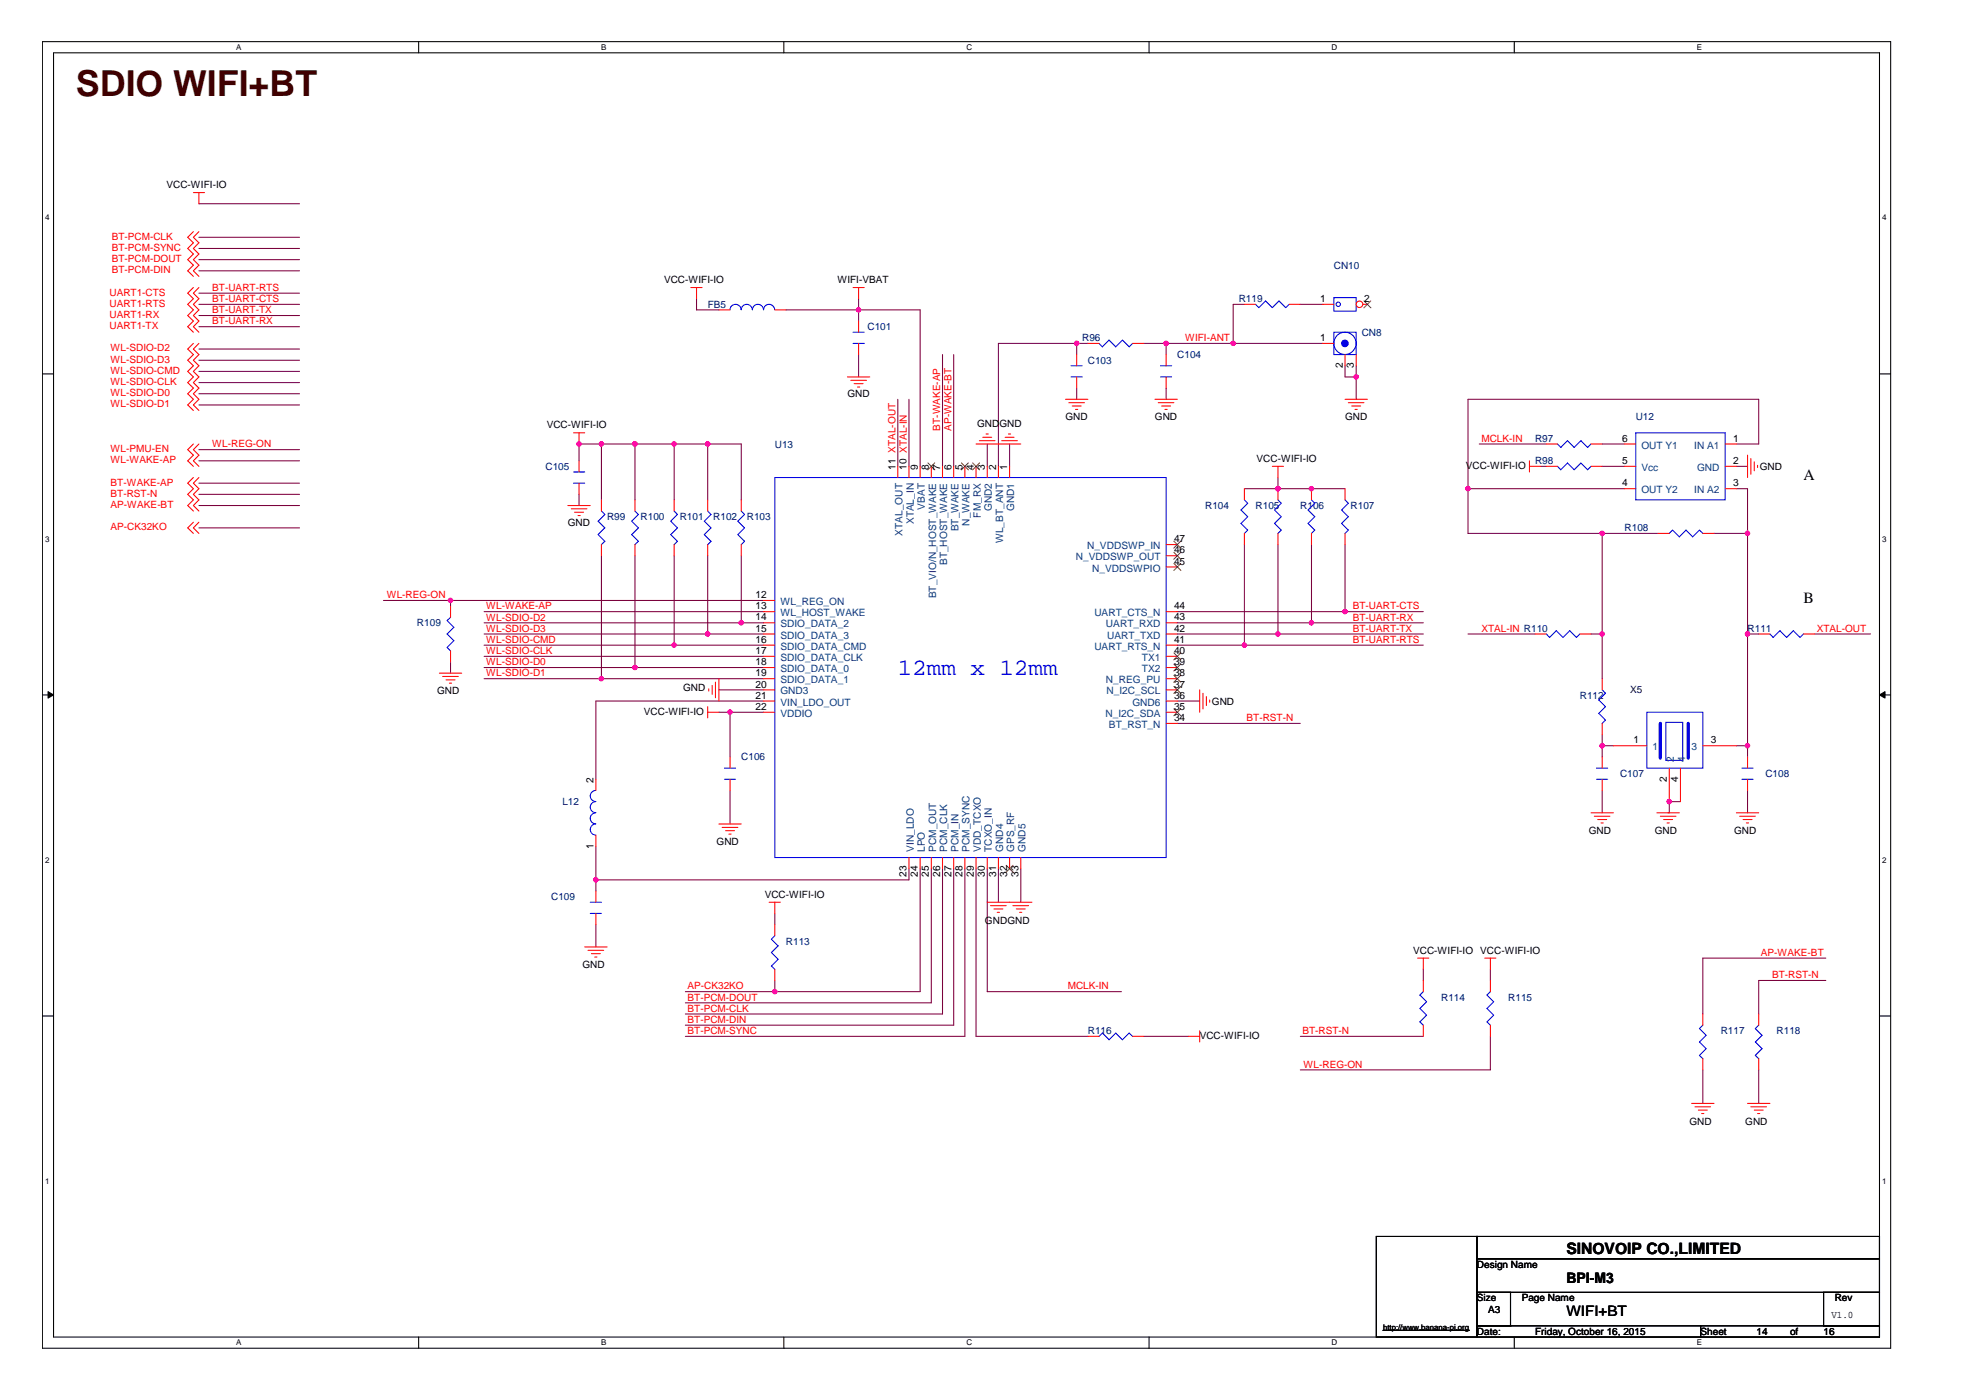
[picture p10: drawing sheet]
<svg xmlns="http://www.w3.org/2000/svg" width="297mm" height="210mm" viewBox="0 0 297 210" stroke-linecap="round" stroke-linejoin="round" font-family="sans-serif">
<path d="M6.3 6.2h277.1v195.9h-277.1zM8 7.9h273.7v192.6h-273.7z" fill="none" stroke="#000" stroke-width=".16"/>
<g fill="#fff">
<path d="M35.4 6.4h.8v1.4h-.8z"/>
<path d="M35.4 200.6h.8v1.4h-.8z"/>
</g>
<path d="M62.7 6.2v1.7M62.7 200.5v1.6" fill="none" stroke="#000" stroke-width=".16"/>
<g fill="#fff">
<path d="M90.1 6.4h.8v1.4h-.8z"/>
<path d="M90.1 200.6h.8v1.4h-.8z"/>
</g>
<path d="M117.5 6.2v1.7M117.5 200.5v1.6" fill="none" stroke="#000" stroke-width=".16"/>
<g fill="#fff">
<path d="M144.8 6.4h.9v1.4h-.9z"/>
<path d="M144.8 200.6h.9v1.4h-.9z"/>
</g>
<path d="M172.2 6.2v1.7M172.2 200.5v1.6" fill="none" stroke="#000" stroke-width=".16"/>
<g fill="#fff">
<path d="M199.6 6.4h.8v1.4h-.8z"/>
<path d="M199.6 200.6h.8v1.4h-.8z"/>
</g>
<path d="M226.9 6.2v1.7M226.9 200.5v1.6" fill="none" stroke="#000" stroke-width=".16"/>
<g fill="#fff">
<path d="M254.3 6.4h.8v1.4h-.8z"/>
<path d="M254.3 200.6h.8v1.4h-.8z"/>
<path d="M6.8 32h.6v1.3h-.6z"/>
<path d="M282.1 32h.7v1.3h-.7z"/>
<path d="M6.8 80.1h.6v1.4h-.6z"/>
<path d="M282.1 80.1h.7v1.4h-.7z"/>
</g>
<path d="M6.3 56.1h1.7M281.7 56.1h1.7" fill="none" stroke="#000" stroke-width=".16"/>
<g fill="#fff">
<path d="M6.8 128.3h.6v1.3h-.6z"/>
<path d="M282.1 128.3h.7v1.3h-.7z"/>
</g>
<path d="M6.3 104.2h1.7M281.7 104.2h1.7" fill="none" stroke="#000" stroke-width=".16"/>
<g fill="#000" stroke="#000" stroke-width=".15">
<path d="M7.2 103.7l.8 .5-.8 .5z" fill-rule="evenodd"/>
<path d="M281.7 104.2l.8-.5v1z" fill-rule="evenodd"/>
</g>
<g fill="#fff">
<path d="M6.8 176.4h.6v1.3h-.6z"/>
<path d="M282.1 176.4h.7v1.3h-.7z"/>
</g>
<path d="M6.3 152.3h1.7M281.7 152.3h1.7M206.3 185.4h15.1v15.1h-15.1zM221.4 185.4h60.3v3.3h-60.3zM221.4 188.7h60.3v5.1h-60.3zM221.4 193.8h5v5h-5zM221.4 198.8h33.5v1.7h-33.5zM254.9 198.8h26.8v1.7h-26.8zM273.3 193.8h8.4v5h-8.4z" fill="none" stroke="#000" stroke-width=".16"/>
<g fill="none" stroke="#800040" stroke-width=".16">
<path d="M29.8 35.6h15.1M29.8 37.3h15.1M29.8 38.9h15.1M29.8 30.6h15.1M29.8 52.3h15.1M29.8 54h15.1M29.8 55.7h15.1M29.8 57.4h15.1M29.8 59h15.1M29.8 49h15.1M29.8 47.3h15.1M29.8 45.6h15.1"/>
<path d="M29.8 44h15.1M29.8 40.6h15.1M104.4 44.8v1.7h3.3M117.8 46.5h20.1v23.4M128.7 44.8v3.3M128.7 53.2v3.3M134.5 59.9v10M136.2 59.9v10M141.3 53.2v16.7M142.9 53.2v16.7M161.4 51.5v1.7M161.4 58.2v1.7"/>
<path d="M163 51.5h-13.4v18.4M171.4 51.5h26.8M174.8 51.5v1.7M174.8 58.2v1.7M186.5 45.6h-1.7v5.9M194.9 45.6h3.3M201.6 54.8v1.7h1.7M203.3 54.8v5.1M29.8 75.8h15.1M29.8 79.1h15.1M29.8 74.1h15.1M29.8 67.4h15.1"/>
<path d="M29.8 69.1h15.1M29.8 72.4h15.1M29.8 60.7h15.1M86.8 69.1v-2.5h24.3v8.3M86.8 74.1v1.7M90.1 66.6v8.3M95.2 66.6v8.3M101 66.6v8.3M106.1 66.6v8.3M148 66.6v3.3M151.3 66.6v3.3M186.5 73.3h15.1"/>
<path d="M191.5 71.6v1.7M220 73.3h23.5M221.7 66.6h10M230.9 69.9h.8M240.1 69.9h3.4M240.1 66.6h3.4M240.1 80v21.8M256.9 80h5M260.2 69.9h1.7M260.2 66.6h3.4v-6.7h-43.6v20.1h28.5M260.2 73.3h1.7v40.2M57.5 90h56.9"/>
<path d="M67.5 90v.9M67.5 99.3v1.6M72.5 95.1h41.9M72.5 93.4h41.9M72.5 91.7h41.9M72.5 96.7h41.9M72.5 98.4h41.9M90.1 83.3v18.5M95.2 83.3v16.8M101 83.3v13.4M106.1 83.3v11.8M111.1 83.3v10.1"/>
<path d="M176.4 95.1h36.9M176.4 93.4h36.9M176.4 91.7h36.9M176.4 96.7h36.9M186.5 81.7v15M191.5 81.7v13.4M196.6 81.7v11.7M201.6 81.7v10M220 95.1h10.1M238.4 95.1h1.7M261.9 95.1h1.7M272 95.1h8.3"/>
<path d="M72.5 100.1h41.9M72.5 101.8h41.9M107.7 106.8h6.7M107.7 103.4h6.7M109.4 106.8v6.7M109.4 118.5v5M114.4 105.1h-25.1v11.7M176.4 105.1h3.4M176.4 108.5h18.5M240.1 110.1v3.4M240.1 118.5v3.4M240.1 111.8h1.7"/>
<path d="M260.2 111.8h1.7M261.9 118.5v3.4M89.3 126.9v6.7M89.3 138.6v3.4M116.1 136.9v1.7M136.2 130.2v1.7h-46.9M137.9 130.2v18.5h-35.2M139.6 130.2v20.2h-36.9M141.3 130.2v21.8h-38.6M142.9 130.2v23.5h-40.2M144.6 130.2v25.2h-41.9M146.3 130.2v25.2h16.7"/>
<path d="M148 130.2v18.5h20.1M149.6 130.2v5.1M153 130.2v5.1M251.8 120.2h-1.6v1.7h-.2M116.1 147v1.7M171.4 155.4h6.7M194.9 155.4h18.4M213.3 145.3v1.7M223.4 155.4v5h-28.5M223.4 145.3v1.7M273.6 147h-10v5M273.6 143.7h-18.4v8.3"/>
<path d="M255.2 160.4v5M263.6 160.4v5"/>
</g>
<g fill="#f0f" stroke="#f0f" stroke-width=".16">
<circle cx="101" cy="96.7" r=".33"/>
<circle cx="128.7" cy="46.4" r=".33"/>
<circle cx="109.4" cy="106.8" r=".33"/>
<circle cx="111.1" cy="93.4" r=".33"/>
<circle cx="106.1" cy="95" r=".33"/>
<circle cx="95.2" cy="100.1" r=".33"/>
<circle cx="90.1" cy="101.7" r=".33"/>
<circle cx="95.2" cy="66.6" r=".33"/>
<circle cx="90.1" cy="66.6" r=".33"/>
<circle cx="191.5" cy="73.3" r=".33"/>
<circle cx="67.5" cy="90" r=".33"/>
<circle cx="261.9" cy="111.8" r=".33"/>
<circle cx="116.1" cy="148.7" r=".33"/>
<circle cx="240.1" cy="95" r=".33"/>
<circle cx="240.1" cy="80" r=".33"/>
<circle cx="261.9" cy="95" r=".33"/>
<circle cx="261.9" cy="80" r=".33"/>
<circle cx="106.1" cy="66.6" r=".33"/>
<circle cx="101" cy="66.6" r=".33"/>
<circle cx="220" cy="73.3" r=".33"/>
<circle cx="186.5" cy="96.7" r=".33"/>
<circle cx="250.2" cy="120.2" r=".33"/>
<circle cx="191.5" cy="95" r=".33"/>
<circle cx="196.5" cy="93.4" r=".33"/>
<circle cx="201.6" cy="91.7" r=".33"/>
<circle cx="240.1" cy="111.8" r=".33"/>
<circle cx="196.5" cy="73.3" r=".33"/>
<circle cx="89.3" cy="131.9" r=".33"/>
<circle cx="161.4" cy="51.5" r=".33"/>
<circle cx="174.8" cy="51.5" r=".33"/>
<circle cx="184.8" cy="51.5" r=".33"/>
<circle cx="86.8" cy="66.6" r=".33"/>
<circle cx="203.2" cy="56.5" r=".33"/>
</g>
<g fill="none" stroke="#f00" stroke-width=".16">
<path d="M29 28.9h1.7M29 34.7l-.9 .9 .9 .8-.9 .9 .9 .8-.9 .8 .9 .9-.9 .8 .9 .8M29.8 28.9v1.7M29.8 34.7l-.8 .9 .8 .8-.8 .9 .8 .8-.8 .8 .8 .9-.8 .8 .8 .8M29 51.5l-.9 .8 .9 .9-.9 .8 .9 .8-.9 .9 .9 .8-.9 .9 .9 .8-.9 .8 .9 .9-.9 .8 .9 .8M29 43.1l-.9 .9 .9 .8-.9 .8 .9 .9-.9 .8 .9 .8-.9 .9 .9 .8M29.8 51.5l-.8 .8 .8 .9-.8 .8 .8 .8-.8 .9 .8 .8-.8 .9 .8 .8-.8 .8 .8 .9-.8 .8 .8 .8M29.8 43.1l-.8 .9 .8 .8-.8 .8 .8 .9-.8 .8 .8 .8-.8 .9 .8 .8M103.5 43.1h1.7M104.4 43.1v1.7M107.7 46.5h1.7M116.1 46.5h1.7"/>
<path d="M127 56.5h3.4M127.5 57h2.4M127.8 43.1h1.7M128 57.5h1.3M128.5 58h.4M128.7 43.1v1.7M128.7 48.1v1.7M128.7 51.5v1.7M159.7 59.9h3.3M173.1 59.9h3.3M186.5 45.6h1.7M193.2 45.6h1.7"/>
<path d="M198.2 45.6h1.7M198.2 51.5h1.7M201.6 59.9h3.3M201.6 53.2v1.6M203.3 53.2v1.6M29 71.6l-.9 .8 .9 .9-.9 .8 .9 .8-.9 .9 .9 .8M29 66.6l-.9 .8 .9 .8-.9 .9 .9 .8M29 78.3l-.9 .8 .9 .9M29.8 71.6l-.8 .8 .8 .9-.8 .8 .8 .8-.8 .9 .8 .8M29.8 66.6l-.8 .8 .8 .8-.8 .9 .8 .8M29.8 78.3l-.8 .8 .8 .9M85.1 75.8h3.4"/>
<path d="M85.6 76.3h2.4M86 64.9h1.6M86.1 76.8h1.4M86.6 77.3h.4M86.8 64.9v1.7M90.1 74.9v1.7M134.5 69.9v1.7M136.2 69.9v1.7M137.9 69.9v1.7M139.6 69.9v1.7M141.3 69.9v1.7M142.9 69.9v1.7"/>
<path d="M144.6 69.9v1.7M146.3 66.6h6.7M146.3 69.9v1.7M146.8 66.1h2.3M147.3 65.6h1.3M147.8 65.1h.3M148 69.9v1.7M149.6 69.9v1.7M150.1 66.1h2.4M150.6 65.6h1.4M151.1 65.1h.4M151.3 69.9v1.7"/>
<path d="M160.2 60.4h2.3M160.7 60.9h1.3M161.2 61.4h.3M173.6 60.4h2.3M174.1 60.9h1.3M174.6 61.4h.3M190.7 69.9h1.7M191.5 69.9v1.7M202.1 60.4h2.3M202.6 60.9h1.3M203.1 61.4h.3M229.2 69.9h1.7"/>
<path d="M229.2 69.1v1.7M243.5 66.6h1.6M243.5 69.9h1.6M243.5 73.3h1.6M258.6 66.6h1.6M258.6 69.9h1.6M258.6 73.3h1.6M261.9 68.2v3.4M262.4 68.8v2.3M262.9 69.3v1.3M263.4 69.8v.3M67.5 90.9v1.7"/>
<path d="M67.5 97.6v1.7M90.1 81.7v1.6M114.4 98.4h1.7M114.4 91.7h1.7M114.4 93.4h1.7M114.4 96.7h1.7M114.4 95.1h1.7M114.4 90h1.7M174.8 98.4h1.6M174.8 91.7h1.6M174.8 93.4h1.6M174.8 96.7h1.6"/>
<path d="M174.8 95.1h1.6M174.8 85h1.6M174.8 83.3h1.6M174.8 81.7h1.6M65.8 100.9h3.4M66.3 101.4h2.4M66.9 101.9h1.3M67.3 102.4h.4M106.1 106.8h1.6M106.1 106v1.6M106.2 103.3v.3M106.7 102.8v1.3"/>
<path d="M107.2 102.3v2.3M107.7 101.8v3.3M109.4 113.5v1.7M109.4 116.8v1.7M114.4 106.8h1.7M114.4 103.4h1.7M114.4 100.1h1.7M114.4 101.8h1.7M114.4 105.1h1.7M174.8 106.8h1.6M174.8 103.4h1.6M174.8 100.1h1.6"/>
<path d="M174.8 101.8h1.6M174.8 105.1h1.6M174.8 108.5h1.6M179.8 103.4v3.4M180.3 103.9v2.4M180.8 104.4v1.4M181.3 105v.3M240.1 101.8v1.6M240.1 108.5v1.6M241.8 111.8h5M250.2 115.2v5M251.8 115.2v5"/>
<path d="M255.2 111.8h5M107.7 123.5h3.4M108.2 124.1h2.4M108.7 124.5h1.4M109.2 125.1h.4M115.3 135.3h1.6M116.1 135.3v1.6M136.2 128.6v1.6M137.9 128.6v1.6M139.6 128.6v1.6M141.3 128.6v1.6M142.9 128.6v1.6"/>
<path d="M144.6 128.6v1.6M146.3 128.6v1.6M148 135.3h6.7M148 128.6v1.6M148.4 135.8h2.4M149 136.3h1.3M149.5 136.8h.3M149.6 128.6v1.6M151.3 128.6v1.6M151.8 135.8h2.3M152.3 136.3h1.4M152.8 136.8h.3"/>
<path d="M153 128.6v1.6M238.4 121.9h3.4M238.9 122.4h2.4M239.4 122.9h1.4M239.9 123.4h.4M248.3 121.9h3.4M248.8 122.4h2.4M249.3 122.9h1.4M249.8 123.4h.4M260.2 121.9h3.4M260.7 122.4h2.4M261.2 122.9h1.4"/>
<path d="M261.7 123.4h.4M87.6 142h3.4M88.1 142.5h2.4M88.6 143h1.4M89.1 143.5h.4M178.1 155.4h1.7M179.8 154.6v1.6M212.5 143.7h1.6M213.3 143.7v1.6M222.5 143.7h1.7M223.4 143.7v1.6M253.5 165.4h3.4"/>
<path d="M254 165.9h2.4M254.5 166.4h1.4M255 167h.4M261.9 165.4h3.4M262.4 165.9h2.3M262.9 166.4h1.3M263.4 167h.3"/>
</g>
<path d="M207.3 199.5h12.9" fill="none" stroke="#000" stroke-width=".18"/>
<g fill="none" stroke="#00f" stroke-width=".16">
<path d="M109.4 46.4a.83 .83 0 0 1 .8-.8 .83 .83 0 0 1 .9 .8 .84 .84 0 0 1 .8-.8 .84 .84 0 0 1 .8 .8M112.8 46.4a.83 .83 0 0 1 .8-.8 .83 .83 0 0 1 .8 .8 .84 .84 0 0 1 .9-.8 .84 .84 0 0 1 .8 .8M127.8 51.5h1.7M127.8 49.8h1.7M188.2 45.6l.5 .5 1-1 1 1 1-1 1 1 .5-.5M199.9 49.8h3.4v3.4h-3.4zM199.9 44.6h3.4v2h-3.4zM90.1 76.6l.5 .5-1 1 1 1-1 1.1 1 1-.5 .5M116.1 71.6h58.7v57h-58.7zM245.1 64.9h13.5v10h-13.5zM67.5 92.6l-.5 .4 1 1.1-1 1 1 1-1 1 .5 .5M108.6 115.2h1.6"/>
<path d="M108.6 116.8h1.6M240.1 103.4l.5 .5-1 1.1 1 1-1 1 1 1-.5 .5M246.8 106.8h8.4v8.4h-8.4zM249.7 108.3h2.5v5.7h-2.5z"/>
<circle cx="200.6" cy="45.6" r=".33"/>
<circle cx="201.6" cy="51.5" r="1.67"/>
</g>
<g fill="none" stroke="#804000" stroke-width=".15">
<path d="M139.1 69.4l1 1M140.1 69.4l-1.1 1M144.1 69.4l1 1M145.1 69.4l-1 1M145.8 69.4l1 1M146.8 69.4l-1 1M175.9 99.6l1.1 1M175.9 97.9l1.1 1M175.9 84.5l1.1 1M175.9 82.8l1.1 1.1M175.9 81.1l1.1 1.1M177 99.6l-1.1 1"/>
<path d="M177 97.9l-1.1 1M177 84.5l-1.1 1M177 82.8l-1.1 1.1M177 81.1l-1.1 1.1M175.9 102.9l1.1 1.1M175.9 106.3l1.1 1M175.9 101.2l1.1 1.1M177 102.9l-1.1 1.1M177 106.3l-1.1 1M177 101.2l-1.1 1.1M150.8 129.7l1 1.1M151.8 129.7l-1 1.1"/>
</g>
<path d="M248.8 108.5v5.2M253 108.5v5.2" fill="none" stroke="#00f" stroke-width=".49"/>
<circle cx="201.6" cy="51.5" r=".5" fill="#00f" stroke="#00f" stroke-width=".16"/>
<circle cx="203.8" cy="45.6" r=".49" fill="#fff" stroke="#f00" stroke-width=".16"/>
<g fill="none" stroke="#f00" stroke-width=".16">
<path d="M161.4 53.2v1.6M161.4 56.5v1.7M163 51.5h1.7M169.7 51.5h1.7M174.8 53.2v1.6M174.8 56.5v1.7M204.3 45.6h.6M86.8 69.1v1.7M86.8 72.4v1.7M95.2 74.9v1.7M101 74.9v1.7M106.1 74.9v1.7"/>
<path d="M111.1 74.9v1.7M186.5 73.3v1.6M186.5 80v1.7M191.5 73.3v1.6M191.5 80v1.7M196.6 73.3v1.6M196.6 80v1.7M201.6 73.3v1.6M201.6 80v1.7M231.7 69.9h1.7M231.7 66.6h1.7M238.4 69.9h1.7"/>
<path d="M238.4 66.6h1.7M248.5 80h1.7M255.2 80h1.7M95.2 81.7v1.6M101 81.7v1.6M106.1 81.7v1.6M111.1 81.7v1.6M230.1 95.1h1.6M236.8 95.1h1.6M263.6 95.1h1.7M270.3 95.1h1.7M89.3 116.8v1.7"/>
<path d="M240.1 113.5v1.7M240.1 116.8v1.7M261.9 113.5v1.7M261.9 116.8v1.7M89.3 125.2v1.7M89.3 133.6v1.7M89.3 136.9v1.7M116.1 138.6v1.7M116.1 145.3v1.7M163 155.4h1.7M169.7 155.4h1.7M213.3 147v1.7"/>
<path d="M213.3 153.7v1.7M223.4 147v1.7M223.4 153.7v1.7M255.2 152v1.7M255.2 158.7v1.7M263.6 152v1.7M263.6 158.7v1.7"/>
</g>
<path d="M204.4 45.1l1.1 1.1M205.4 45.1l-1 1.1" fill="none" stroke="#804000" stroke-width=".15"/>
<g fill="none" stroke="#00f" stroke-width=".16">
<path d="M160.5 54.8h1.7M160.5 56.5h1.7M164.7 51.5l.5 .5 1-1 1 1 1-1 1 1 .5-.5M173.9 54.8h1.7M173.9 56.5h1.7M86 72.4h1.6M86 70.8h1.6M95.2 76.6l.5 .5-1 1 1 1-1 1.1 1 1-.5 .5M101 76.6l.5 .5-1 1 1 1-1 1.1 1 1-.5 .5M106.1 76.6l.5 .5-1 1 1 1-1 1.1 1 1-.5 .5M111.1 76.6l.5 .5-1 1 1 1-1 1.1 1 1-.5 .5M186.5 74.9l.5 .6-1 1 1 1-1 1 1 1-.5 .5"/>
<path d="M191.5 74.9l.5 .6-1 1 1 1-1 1 1 1-.5 .5M196.6 74.9l.4 .6-1 1 1 1-1 1 1 1-.4 .5M201.6 74.9l.5 .6-1 1 1 1-1 1 1 1-.5 .5M233.4 69.9l.5 .5 1-1 1 1 1-1 1 1 .5-.5M233.4 66.6l.5 .5 1-1 1 1 1-1 1 1 .5-.5M250.2 80l.5-.5 1 1 1-1 1 1 1-1 .5 .5M231.7 95.1l.5 .5 1-1 1 1 1-1 1.1 1 .5-.5M265.3 95.1l.4 .5 1.1-1 1 1 1-1 1 1 .5-.5M89.3 118.5a.83 .83 0 0 0-.8 .8 .83 .83 0 0 0 .8 .9M239.3 115.2h1.6M239.3 116.8h1.6M261.1 115.2h1.6"/>
<path d="M261.1 116.8h1.6M88.5 135.3h1.6M88.5 136.9h1.6M89.3 121.9a.84 .84 0 0 0-.8 .8 .84 .84 0 0 0 .8 .8 .83 .83 0 0 0-.8 .9 .83 .83 0 0 0 .8 .8M89.3 120.2a.83 .83 0 0 0-.8 .8 .83 .83 0 0 0 .8 .8M116.1 140.3l-.5 .5 1 1-1 1 1 1-1 1 .5 .5M164.7 155.4l.5-.5 1 1 1-1 1 1 1-1 .5 .5M213.3 148.7l-.5 .5 1 1-1 1 1 1-1 1 .5 .5M223.4 148.7l-.6 .5 1.1 1-1.1 1 1.1 1-1.1 1 .6 .5M255.2 153.7l-.5 .5 1 1-1 1 1 1-1 1 .5 .5M263.6 153.7l-.5 .5 1 1-1 1 1 1-1 1 .5 .5"/>
</g>
<g fill="#f0f" stroke="#f0f" stroke-width=".16">
<circle cx="101" cy="96.7" r=".33"/>
<circle cx="128.7" cy="46.4" r=".33"/>
<circle cx="109.4" cy="106.8" r=".33"/>
<circle cx="111.1" cy="93.4" r=".33"/>
<circle cx="106.1" cy="95" r=".33"/>
<circle cx="95.2" cy="100.1" r=".33"/>
<circle cx="90.1" cy="101.7" r=".33"/>
<circle cx="95.2" cy="66.6" r=".33"/>
<circle cx="90.1" cy="66.6" r=".33"/>
<circle cx="191.5" cy="73.3" r=".33"/>
<circle cx="67.5" cy="90" r=".33"/>
<circle cx="261.9" cy="111.8" r=".33"/>
<circle cx="116.1" cy="148.7" r=".33"/>
<circle cx="240.1" cy="95" r=".33"/>
<circle cx="240.1" cy="80" r=".33"/>
<circle cx="261.9" cy="95" r=".33"/>
<circle cx="261.9" cy="80" r=".33"/>
<circle cx="106.1" cy="66.6" r=".33"/>
<circle cx="101" cy="66.6" r=".33"/>
<circle cx="220" cy="73.3" r=".33"/>
<circle cx="186.5" cy="96.7" r=".33"/>
<circle cx="250.2" cy="120.2" r=".33"/>
<circle cx="191.5" cy="95" r=".33"/>
<circle cx="196.5" cy="93.4" r=".33"/>
<circle cx="201.6" cy="91.7" r=".33"/>
<circle cx="240.1" cy="111.8" r=".33"/>
<circle cx="196.5" cy="73.3" r=".33"/>
<circle cx="89.3" cy="131.9" r=".33"/>
<circle cx="161.4" cy="51.5" r=".33"/>
<circle cx="174.8" cy="51.5" r=".33"/>
<circle cx="184.8" cy="51.5" r=".33"/>
<circle cx="86.8" cy="66.6" r=".33"/>
<circle cx="203.2" cy="56.5" r=".33"/>
</g>
<text font-size="5.4" fill="#400000" x="11.4" y="14.4">SDIO WIFI+BT</text>
<text font-size="3.5" fill="#00f" x="134.5" y="101.2">12mm x 12mm</text>
<g font-size="2.3">
<text x="270.3" y="72">A</text>
<text x="270.3" y="90.5">B</text>
<text x="234.8" y="188">SINOVOIP CO.,LIMITED</text>
</g>
<g font-size="2.2">
<text x="234.8" y="197.4">WIFI+BT</text>
<text x="234.8" y="192.4">BPI-M3</text>
</g>
<g font-size="1.5">
<text x="25" y="28.2">VCC-WIFI-IO</text>
<text x="99.5" y="42.5">VCC-WIFI-IO</text>
<text x="125.5" y="42.5">WIFI-VBAT</text>
<text x="197.9" y="45.3">1</text>
<text x="204.4" y="45.3">2</text>
<text x="197.9" y="51.1">1</text>
<text x="127" y="59.5">GND</text>
<text x="201.2" y="55.2" transform="rotate(-90 201.2 55.2)">2</text>
<text x="202.9" y="55.2" transform="rotate(-90 202.9 55.2)">3</text>
<text x="81.9" y="64.2">VCC-WIFI-IO</text>
<text x="146.4" y="64.1">GND</text>
<text x="149.8" y="64.1">GND</text>
<text x="159.7" y="62.9">GND</text>
<text x="173.1" y="62.9">GND</text>
<text x="201.6" y="62.9">GND</text>
<text x="134.2" y="70.4" transform="rotate(-90 134.2 70.4)">11 XTAL-OUT</text>
<text x="135.9" y="70.4" transform="rotate(-90 135.9 70.4)">10 XTAL-IN</text>
<text x="137.5" y="70.4" transform="rotate(-90 137.5 70.4)">9</text>
<text x="139.2" y="70.4" transform="rotate(-90 139.2 70.4)">8</text>
<text x="140.9" y="70.4" transform="rotate(-90 140.9 70.4)">7</text>
<text x="142.6" y="70.4" transform="rotate(-90 142.6 70.4)">6</text>
<text x="144.3" y="70.4" transform="rotate(-90 144.3 70.4)">5</text>
<text x="145.9" y="70.4" transform="rotate(-90 145.9 70.4)">4</text>
<text x="147.6" y="70.4" transform="rotate(-90 147.6 70.4)">3</text>
<text x="149.3" y="70.4" transform="rotate(-90 149.3 70.4)">2</text>
<text x="151" y="70.4" transform="rotate(-90 151 70.4)">1</text>
<text x="188.3" y="69.3">VCC-WIFI-IO</text>
<text x="219.7" y="70.3">VCC-WIFI-IO</text>
<text x="243.1" y="69.6">5</text>
<text x="243.1" y="66.2">6</text>
<text x="259.7" y="66.2">1</text>
<text x="259.7" y="69.6">2</text>
<text x="263.7" y="70.4">GND</text>
<text x="243.1" y="72.9">4</text>
<text x="259.7" y="72.9">3</text>
<text x="85.1" y="78.8">GND</text>
<text x="175.9" y="83">46</text>
<text x="175.9" y="81.3">47</text>
<text x="113.2" y="89.7">12</text>
<text x="175.9" y="84.6">45</text>
<text x="113.2" y="91.4">13</text>
<text x="113.2" y="93">14</text>
<text x="113.2" y="94.7">15</text>
<text x="175.9" y="94.7">42</text>
<text x="175.9" y="93">43</text>
<text x="175.9" y="91.4">44</text>
<text x="113.2" y="99.7">18</text>
<text x="113.2" y="98.1">17</text>
<text x="113.2" y="96.4">16</text>
<text x="113.2" y="101.4">19</text>
<text x="175.9" y="99.7">39</text>
<text x="175.9" y="101.4">38</text>
<text x="175.9" y="98.1">40</text>
<text x="175.9" y="96.4">41</text>
<text x="65.5" y="104.1">GND</text>
<text x="96.5" y="107.1">VCC-WIFI-IO</text>
<text x="102.4" y="103.6">GND</text>
<text x="113.2" y="106.4">22</text>
<text x="113.2" y="103.1">20</text>
<text x="113.2" y="104.8">21</text>
<text x="175.9" y="103.1">37</text>
<text x="175.9" y="106.4">35</text>
<text x="175.9" y="104.8">36</text>
<text x="181.6" y="105.6">GND</text>
<text x="175.9" y="108.1">34</text>
<text x="244.8" y="111.5">1</text>
<text x="256.4" y="111.5">3</text>
<text x="89" y="117.3" transform="rotate(-90 89 117.3)">2</text>
<text x="249.8" y="117.2" transform="rotate(-90 249.8 117.2)">2</text>
<text x="251.5" y="117.2" transform="rotate(-90 251.5 117.2)">4</text>
<text x="238.1" y="125.1">GND</text>
<text x="248" y="125.1">GND</text>
<text x="259.9" y="125.1">GND</text>
<text x="89" y="127.2" transform="rotate(-90 89 127.2)">1</text>
<text x="107.4" y="126.8">GND</text>
<text x="135.9" y="131.4" transform="rotate(-90 135.9 131.4)">23</text>
<text x="137.5" y="131.4" transform="rotate(-90 137.5 131.4)">24</text>
<text x="139.2" y="131.4" transform="rotate(-90 139.2 131.4)">25</text>
<text x="140.9" y="131.4" transform="rotate(-90 140.9 131.4)">26</text>
<text x="142.6" y="131.4" transform="rotate(-90 142.6 131.4)">27</text>
<text x="144.3" y="131.4" transform="rotate(-90 144.3 131.4)">28</text>
<text x="145.9" y="131.4" transform="rotate(-90 145.9 131.4)">29</text>
<text x="147.6" y="131.4" transform="rotate(-90 147.6 131.4)">30</text>
<text x="149.3" y="131.4" transform="rotate(-90 149.3 131.4)">31</text>
<text x="151" y="131.4" transform="rotate(-90 151 131.4)">32</text>
<text x="152.6" y="131.4" transform="rotate(-90 152.6 131.4)">33</text>
<text x="114.6" y="134.6">VCC-WIFI-IO</text>
<text x="147.6" y="138.5">GNDGND</text>
<text x="211.8" y="143">VCC-WIFI-IO</text>
<text x="221.8" y="143">VCC-WIFI-IO</text>
<text x="87.3" y="145.2">GND</text>
<text x="179.8" y="155.7">VCC-WIFI-IO</text>
<text x="253.2" y="168.6">GND</text>
<text x="261.6" y="168.6">GND</text>
<text x="221.4" y="190.1">Design Name</text>
<text x="221.4" y="195.1">Size</text>
<text x="223" y="196.8">A3</text>
<text x="228.1" y="195.1">Page Name</text>
<text x="274.5" y="197.6">V1.0</text>
<text x="275" y="195.1">Rev</text>
<text x="221.4" y="200.1">Date:</text>
<text x="230.1" y="200.1">Friday, October 16, 2015</text>
<text x="254.9" y="200.1">Sheet</text>
<text x="263.2" y="200.1">14</text>
<text x="268.3" y="200.1">of</text>
<text x="273.3" y="200.1">16</text>
</g>
<g font-size="1.5" fill="#f00">
<text x="16.7" y="35.9">BT-PCM-CLK</text>
<text x="16.7" y="41">BT-PCM-DIN</text>
<text x="16.7" y="39.3">BT-PCM-DOUT</text>
<text x="16.7" y="37.6">BT-PCM-SYNC</text>
<text x="16.4" y="47.7">UART1-RX</text>
<text x="16.4" y="46">UART1-RTS</text>
<text x="16.4" y="44.3">UART1-CTS</text>
<text x="31.8" y="47">BT-UART-TX</text>
<text x="31.8" y="45.3">BT-UART-CTS</text>
<text x="31.8" y="43.6">BT-UART-RTS</text>
<text x="16.4" y="49.3">UART1-TX</text>
<text x="16.6" y="52.7">WL-SDIO-D2</text>
<text x="31.8" y="48.6">BT-UART-RX</text>
<text x="177.6" y="51.2">WIFI-ANT</text>
<text x="16.6" y="54.4">WL-SDIO-D3</text>
<text x="16.6" y="56">WL-SDIO-CMD</text>
<text x="16.6" y="57.7">WL-SDIO-CLK</text>
<text x="16.6" y="59.4">WL-SDIO-D0</text>
<text x="16.6" y="61.1">WL-SDIO-D1</text>
<text x="140.9" y="64.6" transform="rotate(-90 140.9 64.6)">BT-WAKE-AP</text>
<text x="142.6" y="64.6" transform="rotate(-90 142.6 64.6)">AP-WAKE-BT</text>
<text x="16.6" y="67.8">WL-PMU-EN</text>
<text x="16.6" y="69.4">WL-WAKE-AP</text>
<text x="31.8" y="67.1">WL-REG-ON</text>
<text x="222" y="66.2">MCLK-IN</text>
<text x="16.6" y="74.5">BT-RST-N</text>
<text x="16.6" y="72.8">BT-WAKE-AP</text>
<text x="16.6" y="76.1">AP-WAKE-BT</text>
<text x="16.6" y="79.5">AP-CK32KO</text>
<text x="58" y="89.7">WL-REG-ON</text>
<text x="72.9" y="93">WL-SDIO-D2</text>
<text x="72.9" y="94.7">WL-SDIO-D3</text>
<text x="72.9" y="91.4">WL-WAKE-AP</text>
<text x="202.7" y="94.7">BT-UART-TX</text>
<text x="202.7" y="93">BT-UART-RX</text>
<text x="202.7" y="91.4">BT-UART-CTS</text>
<text x="222" y="94.7">XTAL-IN R110</text>
<text x="272.3" y="94.7">XTAL-OUT</text>
<text x="72.9" y="99.7">WL-SDIO-D0</text>
<text x="72.9" y="101.4">WL-SDIO-D1</text>
<text x="72.9" y="96.4">WL-SDIO-CMD</text>
<text x="72.9" y="98.1">WL-SDIO-CLK</text>
<text x="202.7" y="96.4">BT-UART-RTS</text>
<text x="186.8" y="108.1">BT-RST-N</text>
<text x="263.9" y="143.3">AP-WAKE-BT</text>
<text x="103" y="148.3">AP-CK32KO</text>
<text x="160" y="148.3">MCLK-IN</text>
<text x="265.6" y="146.7">BT-RST-N</text>
<text x="103" y="155">BT-PCM-SYNC</text>
<text x="103" y="153.4">BT-PCM-DIN</text>
<text x="103" y="150">BT-PCM-DOUT</text>
<text x="103" y="151.7">BT-PCM-CLK</text>
<text x="195.2" y="155">BT-RST-N</text>
<text x="195.4" y="160.1">WL-REG-ON</text>
</g>
<g font-size="1.5" fill="#000080">
<text x="199.9" y="40.3">CN10</text>
<text x="106.1" y="46.1">FB5</text>
<text x="185.6" y="45.3">R119</text>
<text x="130" y="49.5">C101</text>
<text x="162.2" y="51.2">R96</text>
<text x="176.4" y="53.7">C104</text>
<text x="204.1" y="50.3">CN8</text>
<text x="163" y="54.5">C103</text>
<text x="245.1" y="62.9">U12</text>
<text x="81.8" y="70.4">C105</text>
<text x="116.1" y="67.1">U13</text>
<text x="230.1" y="69.6">R98</text>
<text x="230.1" y="66.3">R97</text>
<text x="91" y="78">R99</text>
<text x="96" y="78">R100</text>
<text x="101.9" y="78">R101</text>
<text x="106.9" y="78">R102</text>
<text x="111.9" y="78">R103</text>
<text x="180.6" y="76.3">R104</text>
<text x="188.2" y="76.3">R105</text>
<text x="194.9" y="76.3">R106</text>
<text x="202.4" y="76.3">R107</text>
<text x="243.5" y="79.7">R108</text>
<text x="62.5" y="93.9">R109</text>
<text x="261.9" y="94.7">R111</text>
<text x="236.8" y="104.8">R112</text>
<text x="111.1" y="114">C106</text>
<text x="242.8" y="116.5">C107</text>
<text x="264.6" y="116.5">C108</text>
<text x="84.3" y="120.7">L12</text>
<text x="82.6" y="135">C109</text>
<text x="117.8" y="141.7">R113</text>
<text x="163" y="155.1">R116</text>
<text x="216" y="150">R114</text>
<text x="226" y="150">R115</text>
<text x="257.9" y="155.1">R117</text>
<text x="266.3" y="155.1">R118</text>
</g>
<g font-size="1.5" fill="#004080">
<text x="246" y="70.6">Vcc</text>
<text x="246" y="67.3">OUT Y1</text>
<text x="253.9" y="67.3">IN A1</text>
<text x="254.3" y="70.6">GND</text>
<text x="138.6" y="76.4" transform="rotate(-90 138.6 76.4)">VBAT</text>
<text x="147" y="77.6" transform="rotate(-90 147 77.6)">FM_RX</text>
<text x="148.7" y="76.7" transform="rotate(-90 148.7 76.7)">GND2</text>
<text x="152" y="76.7" transform="rotate(-90 152 76.7)">GND1</text>
<text x="246" y="74">OUT Y2</text>
<text x="253.9" y="74">IN A2</text>
<text x="135.3" y="80.3" transform="rotate(-90 135.3 80.3)">XTAL_OUT</text>
<text x="136.9" y="78.6" transform="rotate(-90 136.9 78.6)">XTAL_IN</text>
<text x="143.6" y="79.7" transform="rotate(-90 143.6 79.7)">BT_WAKE</text>
<text x="145.3" y="78.8" transform="rotate(-90 145.3 78.8)">N_WAKE</text>
<text x="150.3" y="81.4" transform="rotate(-90 150.3 81.4)">WL_BT_ANT</text>
<text x="162.9" y="82.3">N_VDDSWP_IN</text>
<text x="140.3" y="89.7" transform="rotate(-90 140.3 89.7)">BT_VIO/N_HOST_WAKE</text>
<text x="142" y="84.7" transform="rotate(-90 142 84.7)">BT_HOST_WAKE</text>
<text x="161.2" y="84">N_VDDSWP_OUT</text>
<text x="163.7" y="85.7">N_VDDSWPIO</text>
<text x="117" y="92.4">WL_HOST_WAKE</text>
<text x="117" y="94.1">SDIO_DATA_2</text>
<text x="117" y="95.7">SDIO_DATA_3</text>
<text x="117" y="90.7">WL_REG_ON</text>
<text x="164" y="92.4">UART_CTS_N</text>
<text x="165.8" y="94.1">UART_RXD</text>
<text x="165.9" y="95.7">UART_TXD</text>
<text x="117" y="100.8">SDIO_DATA_0</text>
<text x="117" y="99.1">SDIO_DATA_CLK</text>
<text x="117" y="97.4">SDIO_DATA_CMD</text>
<text x="164" y="97.4">UART_RTS_N</text>
<text x="171.1" y="100.8">TX2</text>
<text x="171.1" y="99.1">TX1</text>
<text x="117" y="107.5">VDDIO</text>
<text x="117" y="102.4">SDIO_DATA_1</text>
<text x="117" y="104.1">GND3</text>
<text x="117" y="105.8">VIN_LDO_OUT</text>
<text x="165.7" y="107.5">N_I2C_SDA</text>
<text x="165.8" y="102.4">N_REG_PU</text>
<text x="165.8" y="104.1">N_I2C_SCL</text>
<text x="169.7" y="105.8">GND6</text>
<text x="166.2" y="109.1">BT_RST_N</text>
<text x="247.7" y="112.5">1</text>
<text x="253.5" y="112.5">3</text>
<text x="250.9" y="114.3" transform="rotate(-90 250.9 114.3)">2</text>
<text x="252.6" y="114.3" transform="rotate(-90 252.6 114.3)">4</text>
<text x="136.9" y="127.7" transform="rotate(-90 136.9 127.7)">VIN_LDO</text>
<text x="138.6" y="127.7" transform="rotate(-90 138.6 127.7)">LPO</text>
<text x="140.3" y="127.7" transform="rotate(-90 140.3 127.7)">PCM_OUT</text>
<text x="142" y="127.7" transform="rotate(-90 142 127.7)">PCM_CLK</text>
<text x="143.6" y="127.7" transform="rotate(-90 143.6 127.7)">PCM_IN</text>
<text x="145.3" y="127.7" transform="rotate(-90 145.3 127.7)">PCM_SYNC</text>
<text x="147" y="127.7" transform="rotate(-90 147 127.7)">VDD_TCXO</text>
<text x="148.7" y="127.7" transform="rotate(-90 148.7 127.7)">TCXO_IN</text>
<text x="150.3" y="127.7" transform="rotate(-90 150.3 127.7)">GND4</text>
<text x="152" y="127.7" transform="rotate(-90 152 127.7)">GPS_RF</text>
<text x="153.7" y="127.7" transform="rotate(-90 153.7 127.7)">GND5</text>
</g>
<text font-size="1.5" fill="#000040" x="244.3" y="104">X5</text>
<g font-size="1.2">
<text x="35.4" y="7.5">A</text>
<text x="90.1" y="7.5">B</text>
<text x="144.8" y="7.5">C</text>
<text x="199.6" y="7.5">D</text>
<text x="254.3" y="7.5">E</text>
<text x="6.8" y="33.1">4</text>
<text x="282.1" y="33.1">4</text>
<text x="6.8" y="81.2">3</text>
<text x="282.1" y="81.2">3</text>
<text x="6.8" y="129.3">2</text>
<text x="282.1" y="129.3">2</text>
<text x="6.8" y="177.5">1</text>
<text x="282.1" y="177.5">1</text>
<text x="35.4" y="201.7">A</text>
<text x="90.1" y="201.7">B</text>
<text x="144.8" y="201.7">C</text>
<text x="199.6" y="201.7">D</text>
<text x="207.3" y="199.3">http://www.banana-pi.org</text>
<text x="254.3" y="201.7">E</text>
</g>
</svg>
